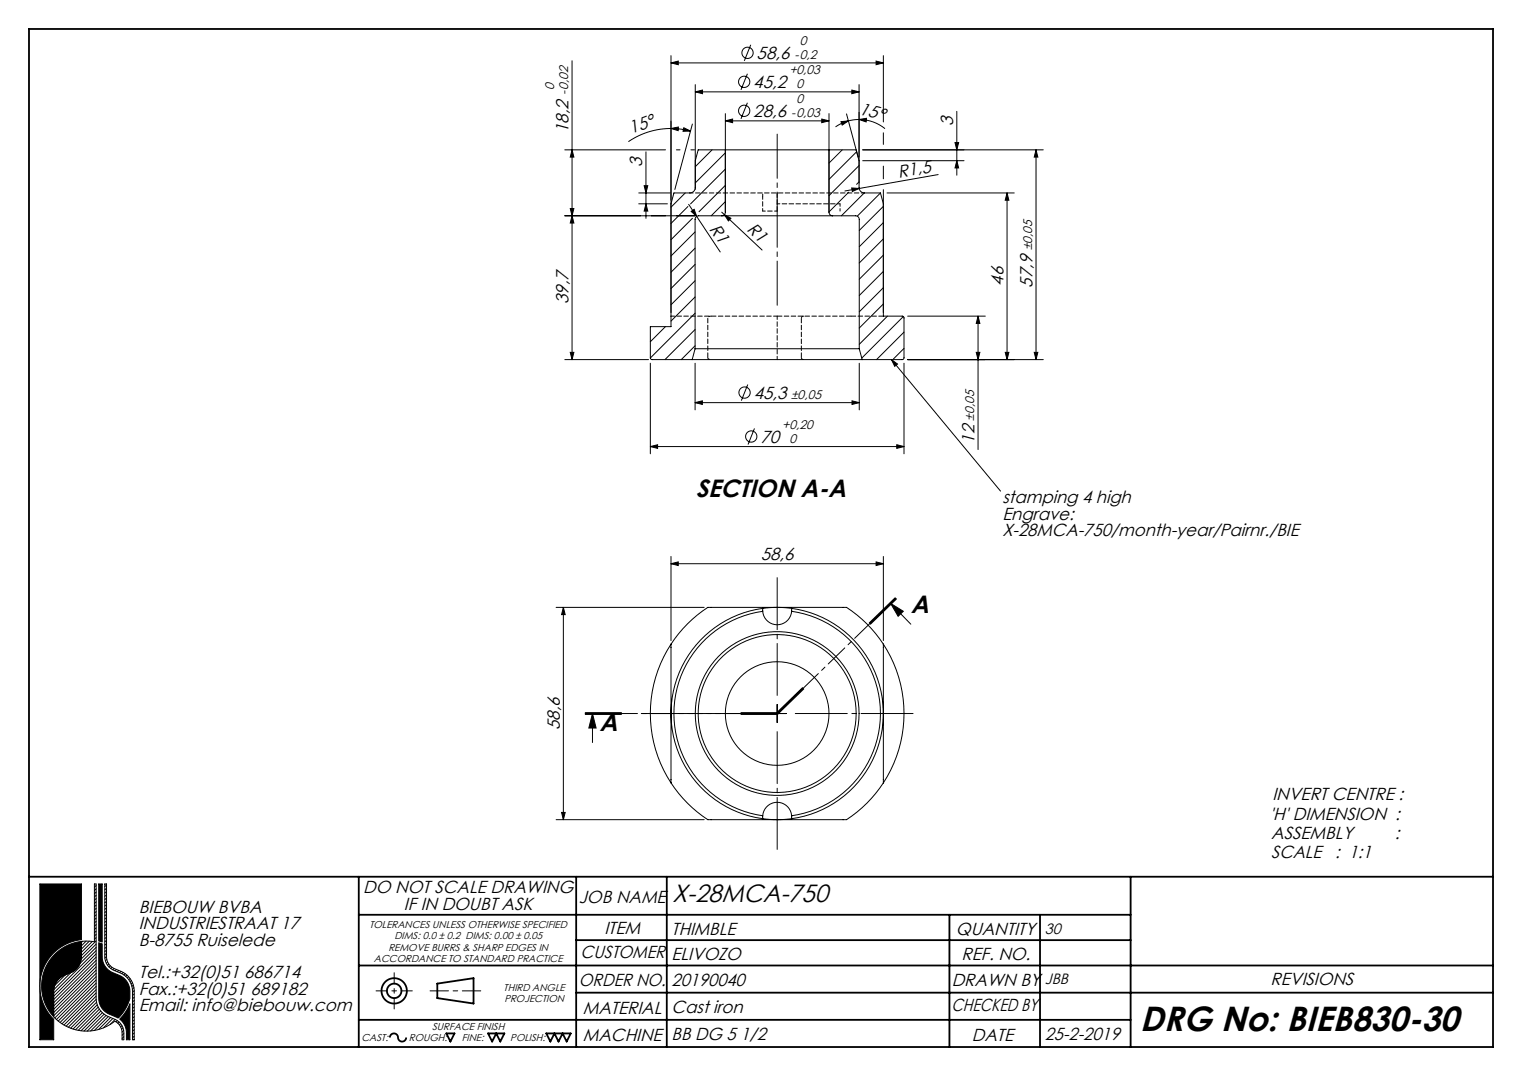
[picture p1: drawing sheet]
<svg xmlns="http://www.w3.org/2000/svg" width="420mm" height="297mm" viewBox="0 0 420 297" stroke-linecap="round" stroke-linejoin="round" font-family="sans-serif">
<g fill="none" stroke="#000" stroke-width=".28">
<path d="M157.9 16.8v82.5M185.2 17.4l2-.5v1zM185.2 15.4v74.8h-5.7v8.6M185.2 17.4h58.6M207.2 12.4l-1.8 4.4M241.8 16.9l2 .5-2 .5zM243.8 15.4v18.3M185.2 35.5l2-.4-.1 1zM185.2 35.5l2.7 .1 2.6 .6M185.2 35.5a20.8 20.8 0 0 0-11.8 3.6M188.7 35.3l1.8 .9h-2zM191.1 34.2l-4.9 18.1"/>
<path d="M191.9 25.4l2-.5v1zM191.9 23.4v28.9M191.9 25.4h45.2M200.2 33.4l2-.5v1zM200.2 31.4v27.2a1 1 0 0 1-1 1M200.2 33.4h28.6M206.2 20.4l-1.7 4.4M206.2 28.4l-1.7 4.4M226.8 32.9l2 .5-2 .5zM228.8 31.4v27.2a1 1 0 0 0 1 1M232.1 33.6l2-.2-1.7 1.1zM233.6 31.4l3.5 13"/>
<path d="M234.1 33.4l-1.8 .6-1.7 1M235.1 24.9l2 .5-2 .5zM237.1 33l2-.3-.1 1zM237.1 33l-3 .4M237.1 33a11.4 11.4 0 0 1 7.1 2.5M237.1 23.4v28.4a1.5 1.5 0 0 0 1.5 1.5h4.4M243.8 36.7v3.2M263.5 39.4h1l-.5 2zM264 30.7v17.7M155.9 41.4h27.8M155.9 59.6h35.9M157.4 57.6h1l-.5 2z"/>
<path d="M157.9 41.4l.5 2h-1zM157.9 59.6l.5 2h-1zM176.3 53.3h8.7M176.3 56.3h7.9M177.8 51.3h1l-.5 2zM178.3 41.9v18.4M178.3 56.3l.5 2h-1zM186.7 41.4h1M189.1 53.3l-3.9 3.9M189.8 57l-4.6 4.7M190 56.4l8.7 13.2M190.7 41.4h1"/>
<path d="M190.7 58.3l.9-.5 .6 1.9zM191.9 51.8a1.5 1.5 0 0 1-1.5 1.5h-4.4l-.8 3M196.5 41.4l-4.6 4.6M199.2 58.6l11.1 10.4M199.2 59.6h-6.4a1 1 0 0 0-1 1v35.7M199.2 59.6h30.6M199.9 59.2l1.8 1.1-.7 .7zM200.2 42.2l-8.3 8.3M200.2 46.7l-9.6 9.6M200.2 51.2l-7.3 7.2M200.2 55.7l-3.9 3.9M229.8 59.6h6.3a1 1 0 0 1 1 1v35.7"/>
<path d="M232.4 41.4l-3.6 3.6M234.2 53l-5.4 5.5M235 51.9l2.1 .1-1.9 .9zM236.3 41.4h-43.6l-.8 3M236.4 41.9l-7.6 7.6M237.1 45.7l-8.3 8.3M237.1 50.2l-.7 .7M238.1 41.4h49.8M238.1 44.4h27.9M238.5 53.3l-6.3 6.3M243 53.3l.8 3M243 53.3l-6.4 6.4"/>
<path d="M243.8 52.3v35h5.2l.4 .3 .1 11.3-.5 .4h-11.1M243.8 45.9v3.4M243.8 57l-6.7 6.6M244.8 53.3h35.1M258.9 48.2l-25.8 4.5M264 44.4l.5 2h-1zM277.9 53.3v46M277.9 53.3l.5 2h-1zM285.9 41.4v57.9M285.9 41.4l.5 2h-1zM191.1 60.2l-5.9 6M191.8 64l-6.6 6.7"/>
<path d="M191.8 68.5l-6.6 6.7M191.8 73l-6.6 6.6M191.8 77.5l-6.6 6.6M243.8 61.5l-6.7 6.6M243.8 65.9l-6.7 6.7M243.8 70.4l-6.7 6.7M243.8 74.9l-6.7 6.7M243.8 79.4l-6.7 6.7M155.9 99.3h23.1M157.4 97.3h1l-.5 2zM179.5 98.8l.1 .3 .4 .2h11M183.6 90.2l-4.1 4.1"/>
<path d="M191 99.3h46.9M191.8 82l-6.6 6.6M191.8 86.5l-12.3 12.3M191.8 91l-8.3 8.3M191.8 95.4l-3.8 3.9M191.8 96.3h45.3M191.8 96.3l-.8 3M237.1 96.3l.8 3M243.8 83.9l-6.7 6.7M244.9 87.3l-7.8 7.7M246 99.3l1.7 1.2-.8 .6zM246 99.3l30.1 36.3"/>
<path d="M249.3 87.4l-11.5 11.4M249.5 91.7l-7.6 7.6M249.5 96.2l-3 2.9M250.5 99.3h37.4M250.5 87.3h21.4M269.4 97.3h1l-.5 2zM269.9 87.3v36.8M269.9 87.3l.5 2h-1zM277.4 97.3h1l-.5 2zM285.4 97.3h1l-.5 2zM179.5 100.3v25M191.8 111.1l2-.5v1z"/>
<path d="M191.8 100.3v12.8M191.8 111.1h45.3M206.4 106.1l-1.8 4.5M208.2 118.3l-1.8 4.4M235.1 110.6l2 .5-2 .5zM237.1 100.3v12.8M249.5 100.3v25M179.5 123.3l2-.5v1zM179.5 123.3h70M247.5 122.8l2 .5-2 .5zM185.2 155.6l2-.5v1zM185.2 153.6v23.2"/>
<path d="M185.2 155.6h58.6M241.8 155.1l2 .5-2 .5zM243.8 153.6v23.2M153.5 167.7h40.8M155.5 167.7v58.6M155.5 167.7l.5 2h-1zM185.2 177.8a32.5 32.5 0 0 1 10.3-10.1h38a32.3 32.3 0 0 1 10.3 10.1M185.2 177.8v38.3M185.2 177.8a35 35 0 0 0 0 38.3M210.5 167.9a29.3 29.3 0 0 0-25.3 29.1 29.3 29.3 0 0 0 25.3 29M210.5 167.9v.8M210.5 167.9a29.3 29.3 0 0 1 8 0"/>
<path d="M210.5 168.7a4 4 0 0 0 4 3.8 4 4 0 0 0 4-3.8M210.5 168.7a28.5 28.5 0 0 0-24.5 28.3 28.5 28.5 0 0 0 24.5 28.2M218.5 168.7a28.5 28.5 0 0 1 24.5 28.3 28.5 28.5 0 0 1-24.5 28.2M218.5 167.9v.8M218.5 167.9a29.3 29.3 0 0 1 25.3 29.1 29.3 29.3 0 0 1-25.3 29M243.8 177.8v38.3M243.8 177.8a35 35 0 0 1 0 38.3M245.8 166.6l3.5 2.1-1.5 1.4zM245.8 166.6l5.5 5.7M247 165l-7.1 6.9M247.2 165.2l-7.2 6.9M247.4 165.3l-7.2 7"/>
<path d="M161.5 197h10M161.5 197.2h10M161.5 196.7h10M163.5 197l1 4h-2zM163.5 197v8M204.5 196.7h10zM204.5 197h12.5M204.5 197.2h10M214.5 194.5v5M221.5 189.8l-7.2 7M221.6 190l-7.1 7M221.8 190.2l-7.2 6.9"/>
<path d="M185.2 216.1a31.3 31.3 0 0 0 10.3 10.2h38a33.6 33.6 0 0 0 10.3-10.2M153.5 226.3h40.8M155 224.3h1l-.5 2zM210.5 226a29.3 29.3 0 0 0 8 0M210.5 225.2a4 4 0 0 1 4-3.7 4 4 0 0 1 4 3.7M210.5 225.2v.8M218.5 225.2v.8M11 244h11.5v15.4a12.9 12.9 0 0 0-10.8 8.6 12.9 12.9 0 0 0 3.1 13.4v5.6h-3.8zM22.5 259.9a12.4 12.4 0 0 0-10.3 8 12.4 12.4 0 0 0 2.6 12.8M22.5 259.8v4.3a4.8 4.8 0 0 1-3 4.4l-1.7 .7a4.8 4.8 0 0 0-3 4.4v7.1M22.8 259.8l-.3 .4M23.8 259.8l-1.3 1.3"/>
<path d="M24.6 259.8l-2.1 2.2M25.5 259.9l-3 3M26 244v16l-3.5-.2M26 244h.5v31.5a5.5 5.5 0 0 0 3.4 5.1l1.8 .7a4.1 4.1 0 0 1 2.5 3.8v1.9h-.5v-2.2l-.3-1.1-.8-1.2-.9-.6a12.4 12.4 0 0 1-16.9-1.2M26.1 244h.1M26.5 247.1l-.4 .5M26.5 248l-.4 .5M26.5 248.9l-.4 .5M26.5 249.8l-.4 .5M26.5 250.7l-.4 .5M26.5 251.6l-.4 .5M26.5 252.5l-.4 .5"/>
<path d="M26.5 253.4l-.4 .5M26.5 254.3l-.4 .5M26.5 255.2l-.4 .5M26.5 256.1l-.4 .5M26.5 257l-.4 .5M26.5 257.9l-.4 .5M26.5 258.8l-.4 .5M26.5 259.7l-4 4.1M26.5 244.4l-.4 .5M26.5 245.3l-.4 .5M26.5 246.2l-.4 .5M27.2 244h1v16l-1-.3z"/>
<path d="M28.9 244h.5v20.6l.4 1.1 .8 1.1 2.8 1.3a6 6 0 0 1 3.6 5.5v13.4h-.4v-13.4a5.5 5.5 0 0 0-3.4-5l-1.8-.8a4.1 4.1 0 0 1-2.5-3.7zM29.4 244.3l-.5 .4M29.4 245.2l-.5 .4M29.4 246.1l-.5 .4M29.4 247l-.5 .4M29.4 247.8l-.5 .5M29.4 248.7l-.5 .5M29.4 249.6l-.5 .5M29.4 250.5l-.5 .5M29.4 251.4l-.5 .5M29.4 252.3l-.5 .5M29.4 253.2l-.5 .5"/>
<path d="M29.4 254.1l-.5 .5M29.4 255l-.5 .5M29.4 255.9l-.5 .5M29.4 256.8l-.5 .5M29.4 257.7l-.5 .5M29.4 258.6l-.5 .5M29.4 259.5l-.5 .5M18 269.1l-2.9 2.9M19.6 268.5l-4.8 4.7M26.5 260.6l-4.1 4.1M26.5 261.5l-4.4 4.4M26.5 262.4l-11.7 11.7"/>
<path d="M26.5 263.3l-11.7 11.7M26.5 264.2l-11.7 11.7M26.5 265.1l-11.7 11.7M26.5 266l-11.7 11.7M26.5 266.9l-11.7 11.7M26.5 267.8l-11.7 11.7M26.5 268.7l-11.7 11.7M26.5 269.6l-11.4 11.4M26.5 270.5l-10.9 10.9M26.5 271.4l-10.4 10.4M26.5 272.3l-9.9 9.9M26.5 273.2l-9.4 9.4"/>
<path d="M26.5 275l-8.3 8.2M26.5 274.1l-8.8 8.8M26.5 275.9l-7.7 7.6M26.6 276.6l-7.1 7.2M26.8 277.3l-6.6 6.7M27.1 278l-6.2 6.2M27.2 260.2l1 .3v3.6a4.8 4.8 0 0 0 2.9 4.4l1.8 .7a4.8 4.8 0 0 1 2.9 4.4 6.4 6.4 0 0 1-.7 4l-1.1 1.8-1.4 1.6-2.4-1.1a4.8 4.8 0 0 1-3-4.4zM27.4 278.6l-5.8 5.8M27.8 279.1l-5.4 5.4M28.2 279.5l-5 5.1M28.7 279.9l-4.6 4.7M29.4 260.4l-.5 .5"/>
<path d="M29.4 261.3l-.5 .5M29.4 262.2l-.5 .5M29.4 263.1l-.5 .5M29.4 264l-.5 .5M29.5 264.8l-.4 .4M29.7 265.5l-.4 .4M30 266.1l-.3 .3M30.4 266.6l-.3 .3M30.9 267l-.3 .3M31.5 267.3l-.4 .4M32.1 267.6l-.4 .4M32.7 267.9l-.3 .3"/>
<path d="M33.4 268.1l-.4 .4M34 268.4l-.4 .4M34.5 268.8l-.3 .3M35 269.2l-.3 .3M35.5 269.6l-.4 .3M35.8 277.1v9.9h-.9v-2.2l-.3-1.2-.5-1.2-1.1-1.1 1.6-2zM35.9 270.1l-.4 .3M36.2 270.6l-.3 .4M36.5 271.2l-.3 .4M36.8 271.9l-.4 .4M37 272.6l-.5 .4M37 273.4l-.4 .5"/>
<path d="M37 274.3l-.4 .5M37 275.2l-.4 .5M37 276.1l-.4 .5M37 277l-.4 .5M37 277.9l-.4 .5M37 278.8l-.4 .5M37 279.7l-.4 .5M29.3 280.3l-4.3 4.3M29.9 280.6l-3.9 3.8M30.5 280.9l-3.3 3.3M31.1 281.1l-2.5 2.6M31.8 281.4l-1.4 1.4"/>
<path d="M32.4 281.7l-.4 .4M32.9 282.1l-.4 .3M33.3 282.6l-.3 .3M33.7 283.1l-.4 .4M33.9 283.7l-.3 .4M34.1 284.4l-.4 .5M34.2 285.3l-.5 .5M34.2 286.2l-.5 .5M37 280.6l-.4 .5M37 281.5l-.4 .5M37 282.4l-.4 .5M37 283.3l-.4 .5"/>
<path d="M37 284.2l-.4 .5M37 285.1l-.4 .5M37 286l-.4 .5M37 286.9l-.1 .1"/>
<circle cx="206.3" cy="14.6" r="1.56"/>
<circle cx="205.4" cy="30.6" r="1.56"/>
<circle cx="205.4" cy="22.6" r="1.56"/>
<circle cx="205.5" cy="108.4" r="1.56"/>
<circle cx="207.3" cy="120.5" r="1.56"/>
<circle cx="214.5" cy="197" r="14.3"/>
<circle cx="214.5" cy="197" r="21.8"/>
<circle cx="214.5" cy="197" r="22.6"/>
</g>
<g fill="none" stroke="#000" stroke-width=".5">
<path d="M8 8h404v281h-404zM8 242h404M99 242v47M99 252.5h213M159 242v47M159 259.5h153M184 242v47M262 252.5v36.5M287 252.5v36.5M312 242v47M99 266.5h313M120.7 271.5l10-1.5v7l-10-1.5z"/>
<path d="M159 274h253M99 281.5h213M107.6 286.4a1.16 1.16 0 0 1 1.3-1.1 1.16 1.16 0 0 1 1 1.4 1.13 1.13 0 0 0 1.2 .8 1.13 1.13 0 0 0 1-1.1M123.2 285.2h2.2l-1.1 2.3zM134.7 285.2h4.5l-1.1 2.3-1.2-2.3-1.1 2.3zM150.7 285.2h6.8l-1.1 2.3-1.2-2.3-1.1 2.3-1.1-2.3-1.1 2.3z"/>
<circle cx="108.8" cy="273.5" r="2"/>
<circle cx="108.8" cy="273.5" r="3.5"/>
</g>
<path d="M118.7 273.5h14" fill="none" stroke="#000" stroke-width=".28" stroke-dasharray="6.3 1.3 1.3 1.3" stroke-dashoffset="1.3"/>
<path d="M103.8 273.5h10M108.8 278.5v-10" fill="none" stroke="#000" stroke-width=".28" stroke-dasharray="6.3 1.3 1.3 1.3" stroke-dashoffset="3.3"/>
<path d="M11 244v28.2a12.9 12.9 0 0 1 11.5-12.8v-15.4zM11 272.2v14.8h3.8v-5.6a12.9 12.9 0 0 1-3.8-9.2zM27.2 244v15.7l1 .3v-16zM27.2 260.2l.2 16.4 .6 1.5 1 1.1 3.5 1.7a1.41 1.41 0 0 0 1.1-.9 12.4 12.4 0 0 0 2.2-4.4l-.1-2.9-.8-1.9-1.4-1.3-3.3-1.6-1.4-1.5-.6-1.9v-4zM35.8 277.1l-.9 1.8-1.3 1.8a.59 .59 0 0 0-.5 .7 .59 .59 0 0 0 .6 .5l.6 1 .4 1 .2 3.1h.9zM15.2 263.3a12.4 12.4 0 0 0-.4 17.4v-7.2l.3-1.5 .6-1.1 .8-.9 3.7-1.9 1.6-1.6 .6-2 .1-4.6-2.2 .4-1.5 .6-1.9 1z" fill-rule="evenodd" fill="#000"/>
<path d="M161.5 197h53" fill="none" stroke="#000" stroke-width=".28" stroke-dasharray="6.3 1.3 1.3 1.3" stroke-dashoffset="2.1"/>
<path d="M214.5 197l32.7-31.8" fill="none" stroke="#000" stroke-width=".28" stroke-dasharray="6.3 1.3 1.3 1.3" stroke-dashoffset=".7"/>
<path d="M214.5 37v47.3" fill="none" stroke="#000" stroke-width=".28" stroke-dasharray="15.2 1.3 1.3 1.3" stroke-dashoffset="3.1"/>
<path d="M209.5 197h-32.5M214.5 192v-32.5M219.5 197h32.5M214.5 202v32.5" fill="none" stroke="#000" stroke-width=".28" stroke-dasharray="15.2 1.3 1.3 1.3" stroke-dashoffset=".9"/>
<g fill="#000">
<path d="M190.7 58.3l.9-.5 .6 1.9zM199.9 59.2l1.8 1.1-.7 .7zM235 51.9l2.1 .1-1.9 .9zM246 99.3l1.7 1.2-.8 .6z"/>
<path d="M185.2 17.4l2-.5v1zM241.8 16.9l2 .5-2 .5z"/>
<path d="M188.7 35.3l1.8 .9h-2zM185.2 35.5l2-.4-.1 1z"/>
<path d="M191.9 25.4l2-.5v1zM235.1 24.9l2 .5-2 .5z"/>
<path d="M200.2 33.4l2-.5v1zM226.8 32.9l2 .5-2 .5zM191.8 111.1l2-.5v1zM235.1 110.6l2 .5-2 .5z"/>
<path d="M232.1 33.6l.3 .9 1.7-1.1zM237.1 33l1.9 .7 .1-1z"/>
<path d="M264 44.4l.5 2h-1zM263.5 39.4h1l-.5 2z"/>
<path d="M277.9 53.3l.5 2h-1zM277.4 97.3h1l-.5 2zM285.9 41.4l.5 2h-1zM285.4 97.3h1l-.5 2zM269.9 87.3l.5 2h-1zM269.4 97.3h1l-.5 2z"/>
<path d="M179.5 123.3l2-.5v1zM247.5 122.8l2 .5-2 .5z"/>
<path d="M185.2 155.6l2-.5v1zM241.8 155.1l2 .5-2 .5z"/>
<path d="M155.5 167.7l.5 2h-1zM155 224.3h1l-.5 2zM177.8 51.3h1l-.5 2zM178.3 56.3l.5 2h-1zM157.9 41.4l.5 2h-1zM157.4 57.6h1l-.5 2zM157.9 59.6l.5 2h-1zM157.4 97.3h1l-.5 2z"/>
<path d="M163.5 197l1 4h-2zM245.8 166.6l3.5 2.1-1.5 1.4z"/>
</g>
<path d="M195.3 98.8v-11M221.1 98.8v-11" fill="none" stroke="#000" stroke-width=".28" stroke-dasharray="1.3 .6" stroke-dashoffset="-.1"/>
<path d="M210.5 58.3v-4M231.8 56.3v2M195.3 98.8l.2 .3 .7 .2M196.2 87.3l-.6 .1-.3 .4" fill="none" stroke="#000" stroke-width=".28" stroke-dasharray="1.3 .6" stroke-dashoffset=".6"/>
<path d="M190.4 53.3h48.2M214.5 87.3h-29.3M214.5 87.3v12" fill="none" stroke="#000" stroke-width=".28" stroke-dasharray="1.3 .6" stroke-dashoffset=".3"/>
<path d="M214.5 58.3v-5M234.9 87.3h-20.4M243.8 87.3h-8.9" fill="none" stroke="#000" stroke-width=".28" stroke-dasharray="1.3 .6"/>
<path d="M210.5 54.3v-1M210.5 58.3h4M214.5 56.3h17.3M221.1 98.8l.2 .3 .5 .2M221.8 87.3l-.5 .1-.2 .4" fill="none" stroke="#000" stroke-width=".28" stroke-dasharray="1.3 .6" stroke-dashoffset=".5"/>
<text font-size="9.7" x="314.5" y="284.7">DRG No: BIEB830-30</text>
<g font-size="6.9">
<text x="192" y="137.1">SECTION A-A</text>
<text x="251.3" y="169.1">A</text>
<text x="165.4" y="201.8">A</text>
<text x="185.6" y="248.9">X-28MCA-750</text>
</g>
<g font-size="4.8">
<text x="208.8" y="16.3">58,6</text>
<text x="207.9" y="24.3">45,2</text>
<text x="207.9" y="32.3">28,6</text>
<text x="236.8" y="31.5" transform="rotate(15 236.8 31.5)">15°</text>
<text x="263" y="34.9" transform="rotate(-90 263 34.9)">3</text>
<text x="156.8" y="36.8" transform="rotate(-90 156.8 36.8)">18,2</text>
<text x="174.2" y="37.1" transform="rotate(-21 174.2 37.1)">15°</text>
<text x="177.2" y="46.1" transform="rotate(-90 177.2 46.1)">3</text>
<text x="248" y="49.1" transform="rotate(-10 248 49.1)">R1,5</text>
<text x="195.6" y="63.2" transform="rotate(56 195.6 63.2)">R1</text>
<text x="205.9" y="63.6" transform="rotate(43 205.9 63.6)">R1</text>
<text x="156.8" y="83.9" transform="rotate(-90 156.8 83.9)">39,7</text>
<text x="276.9" y="78.8" transform="rotate(-90 276.9 78.8)">46</text>
<text x="284.9" y="79.4" transform="rotate(-90 284.9 79.4)">57,9</text>
<text x="208" y="110.1">45,3</text>
<text x="209.8" y="122.2">70</text>
<text x="268.9" y="122.5" transform="rotate(-90 268.9 122.5)">12</text>
<text x="276.6" y="139">stamping 4 high</text>
<text x="276.6" y="143.4">Engrave:</text>
<text x="276.6" y="147.9">X-28MCA-750/month-year/Pairnr./BIE</text>
<text x="209.9" y="154.6">58,6</text>
<text x="154.4" y="201.5" transform="rotate(-90 154.4 201.5)">58,6</text>
<text x="351.1" y="220.9">INVERT CENTRE :</text>
<text x="350.4" y="226.5">'H' DIMENSION :</text>
<text x="350.8" y="231.6">ASSEMBLY</text>
<text x="384.9" y="231.6">:</text>
<text x="350.8" y="236.8">SCALE</text>
<text x="368.4" y="236.8">: 1:1</text>
<text x="38.3" y="251.9">BIEBOUW BVBA</text>
<text x="100.3" y="246.6">DO NOT SCALE DRAWING</text>
<text x="111.5" y="251.1">IF IN DOUBT ASK</text>
<text x="159.7" y="249.4">JOB NAME</text>
<text x="38.3" y="256.5">INDUSTRIESTRAAT 17</text>
<text x="166.8" y="257.8">ITEM</text>
<text x="38.3" y="261">B-8755 Ruiselede</text>
<text x="185.3" y="258.1">THIMBLE</text>
<text x="263.8" y="258.2">QUANTITY</text>
<text x="160.2" y="264.5">CUSTOMER</text>
<text x="185.3" y="264.9">ELIVOZO</text>
<text x="265.3" y="265">REF. NO.</text>
<text x="38.3" y="270">Tel.:+32(0)51 686714</text>
<text x="38.3" y="274.6">Fax.:+32(0)51 689182</text>
<text x="159.8" y="272.1">ORDER NO.</text>
<text x="185.3" y="272.1">20190040</text>
<text x="262.6" y="272.1">DRAWN BY</text>
<text x="350.6" y="271.7">REVISIONS</text>
<text x="38.3" y="279.1">Email: info@biebouw.com</text>
<text x="160.9" y="279.8">MATERIAL</text>
<text x="185.3" y="279.7">Cast iron</text>
<text x="262.6" y="279.1">CHECKED BY</text>
<text x="160.8" y="287.2">MACHINE</text>
<text x="185.3" y="287.1">BB DG 5 1/2</text>
<text x="268.2" y="287.3">DATE</text>
<text x="288.3" y="287.2">25-2-2019</text>
</g>
<g font-size="4.1">
<text x="288.4" y="257.8">30</text>
<text x="288.3" y="271.7">JBB</text>
</g>
<g font-size="3.5">
<text x="219.2" y="16.3">-0,2</text>
<text x="220.7" y="12.4">0</text>
<text x="217.8" y="20.4">+0,03</text>
<text x="152.9" y="24.8" transform="rotate(-90 152.9 24.8)">0</text>
<text x="156.8" y="26.4" transform="rotate(-90 156.8 26.4)">-0,02</text>
<text x="219.8" y="24.3">0</text>
<text x="219.8" y="28.4">0</text>
<text x="218.3" y="32.3">-0,03</text>
<text x="284.9" y="69.1" transform="rotate(-90 284.9 69.1)">±0,05</text>
<text x="218.3" y="110.1">±0,05</text>
<text x="215.9" y="118.3">+0,20</text>
<text x="268.9" y="116.1" transform="rotate(-90 268.9 116.1)">±0,05</text>
<text x="217.9" y="122.2">0</text>
</g>
<g font-size="2.8">
<text x="102" y="256.1">TOLERANCES UNLESS OTHERWISE SPECIFIED</text>
<text x="107.2" y="262.5">REMOVE BURRS &amp; SHARP EDGES IN</text>
<text x="108.8" y="259.1">DIMS: 0.0 ± 0.2 DIMS: 0.00 ± 0.05</text>
<text x="103.2" y="265.5">ACCORDANCE TO STANDARD PRACTICE</text>
<text x="139" y="273.5">THIRD ANGLE</text>
<text x="139.2" y="276.5">PROJECTION</text>
<text x="99.7" y="287.3">CAST:</text>
<text x="112.8" y="287.3">ROUGH:</text>
<text x="119.3" y="284.4">SURFACE FINISH</text>
<text x="127.5" y="287.3">FINE:</text>
<text x="140.8" y="287.3">POLISH:</text>
</g>
</svg>
